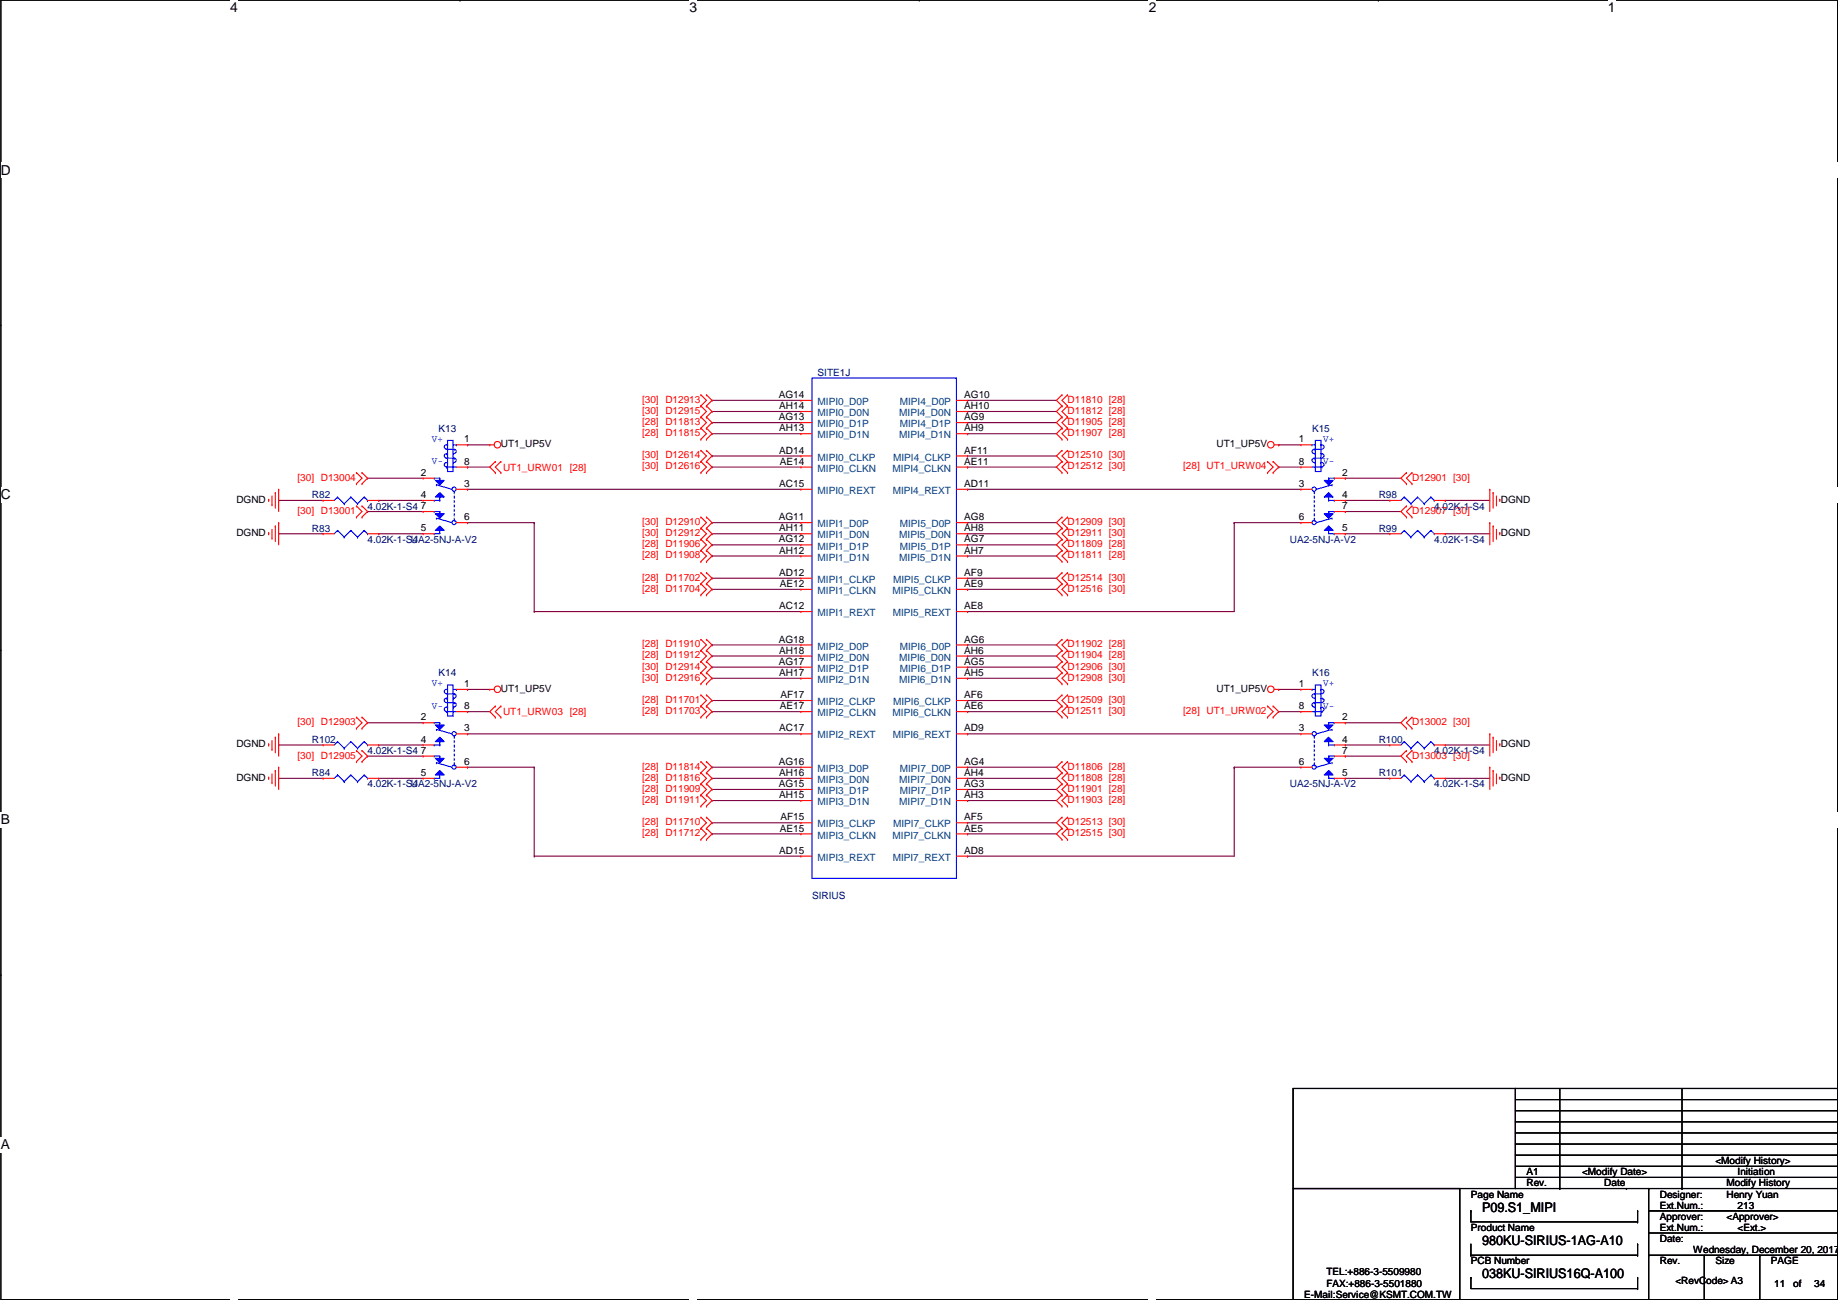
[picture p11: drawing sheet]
<svg xmlns="http://www.w3.org/2000/svg" width="420mm" height="297mm" viewBox="0 0 420 297" stroke-linecap="round" stroke-linejoin="round" font-family="sans-serif">
<path d="M.2 0h419.9v297h-419.9z" fill="none" stroke="#000" stroke-width=".25"/>
<g fill="#fff">
<path d="M52.7 0h1.7v3.5h-1.7z"/>
<path d="M52.7 297l1.7 .1z"/>
</g>
<path d="M105.1 0h.1M105.1 297h.1" fill="none" stroke="#000" stroke-width=".25"/>
<g fill="#fff">
<path d="M157.6 0h1.7v3.5h-1.7z"/>
<path d="M157.6 297l1.7 .1z"/>
</g>
<path d="M210.1 0h.1M210.1 297h.1" fill="none" stroke="#000" stroke-width=".25"/>
<g fill="#fff">
<path d="M262.6 0h1.7v3.5h-1.7z"/>
<path d="M262.6 297l1.7 .1z"/>
</g>
<path d="M315.1 0h.1M315.1 297h.1" fill="none" stroke="#000" stroke-width=".25"/>
<g fill="#fff">
<path d="M367.5 0h1.8v3.5h-1.8z"/>
<path d="M367.5 297l1.8 .1z"/>
<path d="M.2 37.1h2.2v3.5h-2.2z"/>
<path d="M420.1 37.1h.1v3.5h-.1z"/>
<path d="M.2 111.3h2.2v3.5h-2.2z"/>
<path d="M420.1 111.3h.1v3.5h-.1z"/>
</g>
<path d="M.2 74.3h.1M420.1 74.3h.1" fill="none" stroke="#000" stroke-width=".25"/>
<g fill="#fff">
<path d="M.2 185.6h2.1v3.5h-2.1z"/>
<path d="M420.1 185.6h.1v3.5h-.1z"/>
</g>
<path d="M.2 148.5h.1M420.1 148.5h.1" fill="none" stroke="#000" stroke-width=".25"/>
<g fill="#fff">
<path d="M.2 259.8h2.1v3.5h-2.1z"/>
<path d="M420.1 259.8h.1v3.5h-.1z"/>
</g>
<g fill="none" stroke="#000" stroke-width=".25">
<path d="M.2 222.7h.1M420.1 222.7h.1M295.6 248.7h50.8v22.9h-50.8zM346.4 248.7h73.7M346.4 258.9h73.7M346.4 256.3h73.7M346.4 253.8h73.7M346.4 251.2h73.7M356.6 248.7v22.9M384.5 248.7v22.9M420.1 248.7h.1M420.1 258.9h.1"/>
<path d="M420.1 256.3h.1M420.1 253.8h.1M420.1 251.2h.1M420.1 248.7v22.9M295.6 271.6h38.1v25.4h-38.1zM336.2 276.6h.1M336.2 276.6v2.6h38.1M346.4 269h73.7M346.4 266.5h73.7M346.4 263.9h73.7M346.4 261.4h73.7M346.4 271.6h30.5"/>
<path d="M356.6 271.6h.1M371.8 271.6h.1M374.3 279.2h.1M374.3 276.6h.1M374.3 276.6v2.6M376.9 276.6h43.2v5.1h-43.2zM376.9 271.6h43.2v5h-43.2zM376.9 271.6h.1M384.5 271.6h.1M420.1 269h.1M420.1 271.6h.1M420.1 266.5h.1"/>
<path d="M420.1 263.9h.1M420.1 261.4h.1M328.6 297h48.3M336.2 291.9h.1M336.2 286.8h.1M336.2 291.9v2.5h38.1M336.2 284.3v2.5M336.2 286.8h38.1M371.8 297h.1M374.3 294.4h.1M374.3 291.9h.1M374.3 286.8h.1"/>
<path d="M374.3 284.3h.1M374.3 284.3v2.5M374.3 291.9v2.5M376.9 286.8h43.2v10.2h-43.2zM376.9 297h.1M376.9 286.8h.1M376.9 281.7v5.1M389.6 297h.1M389.6 286.8v10.2M402.3 286.8h.1M402.3 286.8v10.2M420.1 286.8h.1"/>
<path d="M420.1 281.7v5.1"/>
</g>
<g fill="none" stroke="#800040" stroke-width=".25">
<path d="M162.8 91.5h.1M162.8 94h.1M162.8 96.6h.1M162.8 99.1h.1M162.8 91.5h20.3M162.8 94h20.3M162.8 96.6h20.3M162.8 99.1h20.3M221.2 91.5h.1M221.2 94h.1M221.2 96.6h.1M221.2 99.1h.1"/>
<path d="M221.2 91.5h20.3M221.2 94h20.3M221.2 96.6h20.3M221.2 99.1h20.3M63.7 114.3h.1M63.7 114.3h10.2M84 109.3h.1M84 116.9h.1M84 109.3h12.7M84 116.9h12.7M86.6 114.3h.1M86.6 114.3h10.1"/>
<path d="M106.9 111.8h.1M106.9 106.7h.1M106.9 101.6h.1M106.9 119.4h.1M106.9 106.7h5.1M106.9 111.8h76.2M106.9 119.4h15.2M106.9 101.6h5.1M122.1 119.4h.1M122.1 119.4v20.3M162.8 104.2h.1M162.8 106.7h.1"/>
<path d="M162.8 119.4h.1M162.8 104.2h20.3M162.8 106.7h20.3M162.8 119.4h20.3M221.2 104.2h.1M221.2 106.7h.1M221.2 111.8h.1M221.2 119.4h.1M221.2 104.2h20.3M221.2 106.7h20.3M221.2 111.8h76.2M221.2 119.4h20.3"/>
<path d="M282.1 119.4h.1M282.1 119.4h15.3M282.1 119.4v20.3h-60.9M292.3 101.6h.1M292.3 106.7h.1M292.3 106.7h5.1M292.3 101.6h5.1M307.5 109.3h.1M307.5 116.9h.1M307.5 114.3h.1M307.5 109.3h12.7M307.5 116.9h12.7"/>
<path d="M307.5 114.3h10.2M330.4 114.3h.1M330.4 114.3h10.2M63.7 122h.1M63.7 122h10.2M86.6 122h.1M86.6 122h10.1M122.1 139.7h.1M122.1 139.7h61M162.8 127h.1M162.8 132.1h.1M162.8 134.7h.1"/>
<path d="M162.8 122h.1M162.8 124.5h.1M162.8 127h20.3M162.8 132.1h20.3M162.8 134.7h20.3M162.8 122h20.3M162.8 124.5h20.3M221.2 127h.1M221.2 132.1h.1M221.2 134.7h.1M221.2 139.7h.1M221.2 122h.1"/>
<path d="M221.2 124.5h.1M221.2 127h20.3M221.2 132.1h20.3M221.2 134.7h20.3M221.2 122h20.3M221.2 124.5h20.3M307.5 122h.1M307.5 122h10.2M330.4 122h.1M330.4 122h10.2M106.9 157.5h.1M106.9 157.5h5.1"/>
<path d="M162.8 147.4h.1M162.8 149.9h.1M162.8 152.4h.1M162.8 155h.1M162.8 147.4h20.3M162.8 149.9h20.3M162.8 152.4h20.3M162.8 155h20.3M221.2 147.4h.1M221.2 149.9h.1M221.2 152.4h.1M221.2 155h.1"/>
<path d="M221.2 147.4h20.3M221.2 149.9h20.3M221.2 152.4h20.3M221.2 155h20.3M292.3 157.5h.1M292.3 157.5h5.1M63.7 170.2h.1M63.7 177.8h.1M63.7 177.8h10.2M63.7 170.2h10.2M84 165.1h.1M84 172.8h.1"/>
<path d="M84 165.1h12.7M84 172.8h12.7M86.6 170.2h.1M86.6 177.8h.1M86.6 177.8h10.1M86.6 170.2h10.1M106.9 167.7h.1M106.9 162.6h.1M106.9 175.3h.1M106.9 162.6h5.1M106.9 167.7h76.2M106.9 175.3h15.2"/>
<path d="M122.1 175.3h.1M122.1 175.3v20.3M162.8 160.1h.1M162.8 162.6h.1M162.8 175.3h.1M162.8 177.8h.1M162.8 160.1h20.3M162.8 162.6h20.3M162.8 175.3h20.3M162.8 177.8h20.3M221.2 160.1h.1M221.2 162.6h.1"/>
<path d="M221.2 167.7h.1M221.2 175.3h.1M221.2 177.8h.1M221.2 160.1h20.3M221.2 162.6h20.3M221.2 167.7h76.2M221.2 175.3h20.3M221.2 177.8h20.3M282.1 175.3h.1M282.1 175.3h15.3M282.1 175.3v20.3h-60.9M292.3 162.6h.1"/>
<path d="M292.3 162.6h5.1M307.5 165.1h.1M307.5 172.8h.1M307.5 170.2h.1M307.5 177.8h.1M307.5 177.8h10.2M307.5 165.1h12.7M307.5 172.8h12.7M307.5 170.2h10.2M330.4 170.2h.1M330.4 177.8h.1M330.4 177.8h10.2"/>
<path d="M330.4 170.2h10.2M122.1 195.6h.1M122.1 195.6h61M162.8 182.9h.1M162.8 180.4h.1M162.8 188h.1M162.8 190.5h.1M162.8 182.9h20.3M162.8 180.4h20.3M162.8 188h20.3M162.8 190.5h20.3M221.2 182.9h.1"/>
<path d="M221.2 180.4h.1M221.2 188h.1M221.2 190.5h.1M221.2 195.6h.1M221.2 182.9h20.3M221.2 180.4h20.3M221.2 188h20.3M221.2 190.5h20.3"/>
</g>
<g fill="none" stroke="#f00" stroke-width=".25">
<path d="M160.2 92.8h.1M160.2 90.2h.1M160.2 97.8h.1M160.2 95.3h.1M160.2 90.2l1.3 1.3-1.3 1.3M160.2 95.3l1.3 1.3-1.3 1.2M160.2 92.8l1.3 1.2-1.3 1.3M160.2 97.8l1.3 1.3-1.3 1.3M161.5 90.2h.1M161.5 92.8h.1M161.5 95.3h.1M161.5 97.8h.1"/>
<path d="M161.5 90.2l1.3 1.3-1.3 1.3M161.5 95.3l1.3 1.3-1.3 1.2M161.5 92.8l1.3 1.2-1.3 1.3M161.5 97.8l1.3 1.3-1.3 1.3M242.8 90.2h.1M242.8 92.8h.1M242.8 95.3h.1M242.8 97.8h.1M242.8 95.3l-1.3 1.3 1.3 1.2M242.8 90.2l-1.3 1.3 1.3 1.3M242.8 92.8l-1.3 1.2 1.3 1.3M242.8 97.8l-1.3 1.3 1.3 1.3"/>
<path d="M244 92.8h.1M244 90.2h.1M244 97.8h.1M244 95.3h.1M244 97.8l-1.2 1.3 1.2 1.3M244 90.2l-1.2 1.3 1.2 1.3M244 95.3l-1.2 1.3 1.2 1.2M244 92.8l-1.2 1.2 1.2 1.3M61.4 114.1h.1M61.4 114.1v.5M62.2 115.4h.1M62.2 113.3v2.1"/>
<path d="M62.9 112.6h.1M62.9 112.6v3.5M63.7 111.8h.1M63.7 119.4h.1M63.7 111.8v5.1M63.7 119.4v5.1M81.5 110.5h.1M81.5 108h.1M81.5 118.2h.1M81.5 115.6h.1M81.5 108l1.3 1.3-1.3 1.2M81.5 115.6l1.3 1.3-1.3 1.3"/>
<path d="M82.8 108h.1M82.8 110.5h.1M82.8 115.6h.1M82.8 118.2h.1M82.8 108l1.2 1.3-1.2 1.2M82.8 115.6l1.2 1.3-1.2 1.3M112 101.6h.1M112 101.6h1M113.2 105.5h.1M113.2 108h.1M113.2 105.5l-1.2 1.2 1.2 1.3M114.5 108h.1"/>
<path d="M114.5 105.5h.1M114.5 105.5l-1.3 1.2 1.3 1.3M160.2 105.5h.1M160.2 102.9h.1M160.2 118.2h.1M160.2 100.4h.1M160.2 108h.1M160.2 102.9l1.3 1.3-1.3 1.3M160.2 118.2l1.3 1.2-1.3 1.3M160.2 105.5l1.3 1.2-1.3 1.3M161.5 102.9h.1M161.5 105.5h.1"/>
<path d="M161.5 118.2h.1M161.5 100.4h.1M161.5 108h.1M161.5 102.9l1.3 1.3-1.3 1.3M161.5 118.2l1.3 1.2-1.3 1.3M161.5 105.5l1.3 1.2-1.3 1.3M242.8 102.9h.1M242.8 105.5h.1M242.8 118.2h.1M242.8 100.4h.1M242.8 108h.1M242.8 102.9l-1.3 1.3 1.3 1.3"/>
<path d="M242.8 118.2l-1.3 1.2 1.3 1.3M242.8 105.5l-1.3 1.2 1.3 1.3M244 105.5h.1M244 102.9h.1M244 118.2h.1M244 100.4h.1M244 108h.1M244 102.9l-1.2 1.3 1.2 1.3M244 118.2l-1.2 1.2 1.2 1.3M244 105.5l-1.2 1.2 1.2 1.3M289.8 108h.1M289.8 105.5h.1"/>
<path d="M289.8 105.5l1.2 1.2-1.2 1.3M291 105.5h.1M291 108h.1M291 105.5l1.3 1.2-1.3 1.3M291.3 101.6h1M292.3 101.6h.1M321.5 115.6h.1M321.5 118.2h.1M321.5 108h.1M321.5 110.5h.1M321.5 115.6l-1.3 1.3 1.3 1.3M321.5 108l-1.3 1.3 1.3 1.2"/>
<path d="M322.8 118.2h.1M322.8 115.6h.1M322.8 110.5h.1M322.8 108h.1M322.8 108l-1.3 1.3 1.3 1.2M322.8 115.6l-1.3 1.3 1.3 1.3M340.6 111.8h.1M340.6 119.4h.1M340.6 111.8v5.1M340.6 119.4v5.1M341.3 112.6h.1M341.3 112.6v3.5"/>
<path d="M342.1 115.4h.1M342.1 113.3v2.1M342.8 114.1h.1M342.8 114.1v.5M61.4 121.7h.1M61.4 121.7v.5M62.2 123h.1M62.2 120.9v2.1M62.9 120.2h.1M62.9 120.2v3.5M160.2 120.7h.1M160.2 125.8h.1"/>
<path d="M160.2 123.2h.1M160.2 133.4h.1M160.2 130.9h.1M160.2 128.3h.1M160.2 135.9h.1M160.2 123.2l1.3 1.3-1.3 1.3M160.2 130.9l1.3 1.2-1.3 1.3M160.2 120.7l1.3 1.3-1.3 1.2M160.2 125.8l1.3 1.2-1.3 1.3M160.2 133.4l1.3 1.3-1.3 1.2M161.5 120.7h.1M161.5 123.2h.1"/>
<path d="M161.5 125.8h.1M161.5 130.9h.1M161.5 133.4h.1M161.5 128.3h.1M161.5 135.9h.1M161.5 123.2l1.3 1.3-1.3 1.3M161.5 130.9l1.3 1.2-1.3 1.3M161.5 120.7l1.3 1.3-1.3 1.2M161.5 125.8l1.3 1.2-1.3 1.3M161.5 133.4l1.3 1.3-1.3 1.2M242.8 120.7h.1M242.8 123.2h.1"/>
<path d="M242.8 125.8h.1M242.8 130.9h.1M242.8 133.4h.1M242.8 128.3h.1M242.8 135.9h.1M242.8 123.2l-1.3 1.3 1.3 1.3M242.8 130.9l-1.3 1.2 1.3 1.3M242.8 120.7l-1.3 1.3 1.3 1.2M242.8 125.8l-1.3 1.2 1.3 1.3M242.8 133.4l-1.3 1.3 1.3 1.2M244 120.7h.1M244 125.8h.1"/>
<path d="M244 123.2h.1M244 133.4h.1M244 130.9h.1M244 128.3h.1M244 135.9h.1M244 123.2l-1.2 1.3 1.2 1.3M244 130.9l-1.2 1.2 1.2 1.3M244 120.7l-1.2 1.3 1.2 1.2M244 125.8l-1.2 1.2 1.2 1.3M244 133.4l-1.2 1.3 1.2 1.2M341.3 120.2h.1M341.3 120.2v3.5"/>
<path d="M342.1 123h.1M342.1 120.9v2.1M342.8 121.7h.1M342.8 121.7v.5M112 157.5h.1M112 157.5h1M160.2 148.6h.1M160.2 146.1h.1M160.2 153.7h.1M160.2 151.2h.1M160.2 158.8h.1M160.2 156.3h.1"/>
<path d="M160.2 146.1l1.3 1.3-1.3 1.2M160.2 151.2l1.3 1.2-1.3 1.3M160.2 158.8l1.3 1.3-1.3 1.2M160.2 148.6l1.3 1.3-1.3 1.3M160.2 153.7l1.3 1.3-1.3 1.3M161.5 146.1h.1M161.5 148.6h.1M161.5 151.2h.1M161.5 153.7h.1M161.5 158.8h.1M161.5 156.3h.1M161.5 146.1l1.3 1.3-1.3 1.2"/>
<path d="M161.5 151.2l1.3 1.2-1.3 1.3M161.5 158.8l1.3 1.3-1.3 1.2M161.5 148.6l1.3 1.3-1.3 1.3M161.5 153.7l1.3 1.3-1.3 1.3M242.8 146.1h.1M242.8 148.6h.1M242.8 151.2h.1M242.8 153.7h.1M242.8 158.8h.1M242.8 156.3h.1M242.8 146.1l-1.3 1.3 1.3 1.2M242.8 151.2l-1.3 1.2 1.3 1.3"/>
<path d="M242.8 158.8l-1.3 1.3 1.3 1.2M242.8 148.6l-1.3 1.3 1.3 1.3M242.8 153.7l-1.3 1.3 1.3 1.3M244 148.6h.1M244 146.1h.1M244 153.7h.1M244 151.2h.1M244 158.8h.1M244 156.3h.1M244 146.1l-1.2 1.3 1.2 1.2M244 151.2l-1.2 1.2 1.2 1.3M244 158.8l-1.2 1.3 1.2 1.2"/>
<path d="M244 148.6l-1.2 1.3 1.2 1.3M244 153.7l-1.2 1.3 1.2 1.3M291.3 157.5h1M292.3 157.5h.1M61.4 170h.1M61.4 177.6h.1M61.4 170v.5M61.4 177.6v.5M62.2 171.2h.1M62.2 178.9h.1M62.2 169.2v2M62.2 176.8v2.1"/>
<path d="M62.9 168.4h.1M62.9 176.1h.1M62.9 168.4v3.6M62.9 176.1v3.5M63.7 167.7h.1M63.7 175.3h.1M63.7 167.7v5.1M63.7 175.3v5.1M81.5 166.4h.1M81.5 163.9h.1M81.5 174h.1M81.5 171.5h.1"/>
<path d="M81.5 163.9l1.3 1.2-1.3 1.3M81.5 171.5l1.3 1.3-1.3 1.2M82.8 163.9h.1M82.8 166.4h.1M82.8 171.5h.1M82.8 174h.1M82.8 171.5l1.2 1.3-1.2 1.2M82.8 163.9l1.2 1.2-1.2 1.3M113.2 161.3h.1M113.2 163.9h.1M113.2 161.3l-1.2 1.3 1.2 1.3M114.5 163.9h.1"/>
<path d="M114.5 161.3h.1M114.5 161.3l-1.3 1.3 1.3 1.3M160.2 161.3h.1M160.2 176.6h.1M160.2 174h.1M160.2 179.1h.1M160.2 163.9h.1M160.2 174l1.3 1.3-1.3 1.3M160.2 179.1l1.3 1.3-1.3 1.3M160.2 176.6l1.3 1.2-1.3 1.3M160.2 161.3l1.3 1.3-1.3 1.3M161.5 161.3h.1"/>
<path d="M161.5 174h.1M161.5 176.6h.1M161.5 179.1h.1M161.5 163.9h.1M161.5 174l1.3 1.3-1.3 1.3M161.5 179.1l1.3 1.3-1.3 1.3M161.5 161.3l1.3 1.3-1.3 1.3M161.5 176.6l1.3 1.2-1.3 1.3M242.8 161.3h.1M242.8 174h.1M242.8 176.6h.1M242.8 179.1h.1"/>
<path d="M242.8 163.9h.1M242.8 174l-1.3 1.3 1.3 1.3M242.8 179.1l-1.3 1.3 1.3 1.3M242.8 161.3l-1.3 1.3 1.3 1.3M242.8 176.6l-1.3 1.2 1.3 1.3M244 161.3h.1M244 176.6h.1M244 174h.1M244 179.1h.1M244 163.9h.1M244 174l-1.2 1.3 1.2 1.3M244 179.1l-1.2 1.3 1.2 1.3"/>
<path d="M244 161.3l-1.2 1.3 1.2 1.3M244 176.6l-1.2 1.2 1.2 1.3M289.8 163.9h.1M289.8 161.3h.1M289.8 161.3l1.2 1.3-1.2 1.3M291 161.3h.1M291 163.9h.1M291 161.3l1.3 1.3-1.3 1.3M321.5 163.9h.1M321.5 166.4h.1M321.5 171.5h.1M321.5 174h.1"/>
<path d="M321.5 163.9l-1.3 1.2 1.3 1.3M321.5 171.5l-1.3 1.3 1.3 1.2M322.8 166.4h.1M322.8 163.9h.1M322.8 174h.1M322.8 171.5h.1M322.8 163.9l-1.3 1.2 1.3 1.3M322.8 171.5l-1.3 1.3 1.3 1.2M340.6 167.7h.1M340.6 175.3h.1M340.6 167.7v5.1M340.6 175.3v5.1"/>
<path d="M341.3 168.4h.1M341.3 176.1h.1M341.3 168.4v3.6M341.3 176.1v3.5M342.1 171.2h.1M342.1 178.9h.1M342.1 169.2v2M342.1 176.8v2.1M342.8 170h.1M342.8 177.6h.1M342.8 170v.5M342.8 177.6v.5"/>
<path d="M160.2 181.7h.1M160.2 189.3h.1M160.2 186.7h.1M160.2 184.2h.1M160.2 191.8h.1M160.2 186.7l1.3 1.3-1.3 1.3M160.2 181.7l1.3 1.2-1.3 1.3M160.2 189.3l1.3 1.2-1.3 1.3M161.5 181.7h.1M161.5 186.7h.1M161.5 189.3h.1M161.5 184.2h.1"/>
<path d="M161.5 191.8h.1M161.5 186.7l1.3 1.3-1.3 1.3M161.5 181.7l1.3 1.2-1.3 1.3M161.5 189.3l1.3 1.2-1.3 1.3M242.8 181.7h.1M242.8 186.7h.1M242.8 189.3h.1M242.8 184.2h.1M242.8 191.8h.1M242.8 186.7l-1.3 1.3 1.3 1.3M242.8 181.7l-1.3 1.2 1.3 1.3M242.8 189.3l-1.3 1.2 1.3 1.3"/>
<path d="M244 181.7h.1M244 189.3h.1M244 186.7h.1M244 184.2h.1M244 191.8h.1M244 186.7l-1.2 1.3 1.2 1.3M244 181.7l-1.2 1.2 1.2 1.3M244 189.3l-1.2 1.2 1.2 1.3"/>
<circle cx="113.7" cy="101.6" r=".75"/>
<circle cx="290.5" cy="101.6" r=".75"/>
<circle cx="113.7" cy="157.5" r=".75"/>
<circle cx="290.5" cy="157.5" r=".75"/>
</g>
<g fill="none" stroke="#00f" stroke-width=".25">
<path d="M299.9 101.6h.1M299.9 101.6h.8M299.9 106.7h2.3M300.4 102.7h.1M300.4 104.7h.1M300.4 104.7a.49 .49 0 0 0-.5 .5 .49 .49 0 0 0 .5 .5M300.4 102.7a.49 .49 0 0 0-.5 .4 .49 .49 0 0 0 .5 .5M300.4 105.7h.3M300.4 102.7h1.8M300.4 103.7h.3M300.4 104.7h1.8M300.7 100.6h1.3v7.1h-1.3z"/>
<path d="M300.7 105.7h.1M300.7 103.7h.1M300.7 106.7h.1M302 105.7h.1M302 105.7a.51 .51 0 0 1 .7 .4 .51 .51 0 0 1-.5 .6M302 101.6h.1M302 101.6a.51 .51 0 0 1 .7 .4 .51 .51 0 0 1-.5 .6M302 103.7h.2M302.2 103.7h.1M302.2 106.7h.1M302.2 103.7a.49 .49 0 0 1 .5 .5 .49 .49 0 0 1-.5 .4M303.7 109.3h1.3"/>
<path d="M303.7 114.3h1.3M305 109.3h.1M305 114.3h.1"/>
</g>
<path d="M302.7 109.8h2l-1 1z" fill="#00f"/>
<g fill="none" stroke="#00f" stroke-width=".25">
<path d="M302.7 109.8h2l-1 1zM303.7 109.3h.1M303.7 114.3h.1M303.7 109.3v1.5M303.7 113.6v.7M304.5 110.8h.1M304.5 110.8l-3.6 1"/>
<circle cx="300.4" cy="111.8" r=".49"/>
</g>
<path d="M303.7 112.6l1 1h-2z" fill="#00f"/>
<g fill="none" stroke="#00f" stroke-width=".25">
<path d="M303.7 112.6l1 1h-2zM304.5 118.4h.1M304.5 118.4l-3.6 1"/>
<circle cx="300.4" cy="119.4" r=".49"/>
</g>
<path d="M302.7 117.4h2l-1 1z" fill="#00f"/>
<path d="M302.7 117.4h2l-1 1z" fill="none" stroke="#00f" stroke-width=".25"/>
<path d="M303.7 120.2l1 1h-2z" fill="#00f"/>
<g fill="none" stroke="#00f" stroke-width=".25">
<path d="M99.3 109.3h.1M99.3 114.3h.1M99.3 109.3h1.2M99.3 114.3h1.2M102.1 103.7h.1M102.1 106.7h.1M102.1 103.7a.49 .49 0 0 0-.6 .4 .49 .49 0 0 0 .5 .5M102.1 102.7h1.7M102.1 103.7h.2M102.1 104.7h1.7M102.1 106.7h2.2M102.3 100.6h1.3v7.1h-1.3z"/>
<path d="M102.3 105.7h.1M102.3 105.7a.51 .51 0 0 0-.7 .3 .51 .51 0 0 0 .4 .7M102.3 101.6h.1M102.3 101.6a.51 .51 0 0 0-.7 .4 .51 .51 0 0 0 .4 .6M103.6 105.7h.1M103.6 103.7h.1M103.6 106.7h.1M103.6 105.7h.2M103.6 103.7h.2M103.6 101.6h.7M103.8 102.7h.1M103.8 104.7h.1"/>
<path d="M103.8 104.7a.49 .49 0 0 1 .5 .5 .49 .49 0 0 1-.5 .5M103.8 102.7a.49 .49 0 0 1 .5 .5 .49 .49 0 0 1-.5 .4M104.3 101.6h.1M303.7 116.9h.1M303.7 116.9v1.5M303.7 116.9h1.3M305 116.9h.1M303.7 120.2l1 1h-2zM303.7 120.4h.1M303.7 120.4v1.6h1.3M305 122h.1M321 121.2h.1"/>
<path d="M321 121.2l-.8 .8M321 121.2l1.5 1.5M322.5 122.7h.1M324.1 121.2h.1M324.1 121.2l-1.6 1.5M324.1 121.2l1.5 1.5M325.6 122.7h.1M327.1 121.2h.1M327.1 121.2l-1.5 1.5M327.1 121.2l.8 .8M327.9 122h.1"/>
</g>
<path d="M300.4 112.3v6.6M300.4 118.9h.1" fill="none" stroke="#00f" stroke-width=".25" stroke-dasharray=".5 .5"/>
<g fill="none" stroke="#f00" stroke-width=".25">
<path d="M297.4 101.6h.1M297.4 106.7h.1M297.4 119.4h.1M297.4 111.8h.1M297.4 101.6h2.5M297.4 106.7h2.5M297.4 119.4h2.5M297.4 111.8h2.5M305 116.9h2.5M305 109.3h2.5M305 114.3h2.5M307.5 116.9h.1"/>
<path d="M307.5 109.3h.1M307.5 114.3h.1M305 122h2.5M307.5 122h.1M317.7 122h.1M317.7 122h2.5M327.9 122h2.5M330.4 122h.1"/>
</g>
<path d="M99.5 109.8h2l-1 1z" fill="#00f"/>
<g fill="none" stroke="#00f" stroke-width=".25">
<path d="M99.5 109.8h2l-1 1zM99.8 110.8h.1M99.8 110.8l3.5 1M100.5 109.3h.1M100.5 114.3h.1M100.5 109.3v1.5M100.5 113.6v.7"/>
<circle cx="103.8" cy="111.8" r=".49"/>
</g>
<path d="M100.5 112.6l1 1h-2z" fill="#00f"/>
<g fill="none" stroke="#00f" stroke-width=".25">
<path d="M99.8 118.4h.1M99.8 118.4l3.5 1M100.5 112.6l1 1h-2z"/>
<circle cx="103.8" cy="119.4" r=".49"/>
</g>
<path d="M99.5 117.4h2l-1 1z" fill="#00f"/>
<path d="M99.5 117.4h2l-1 1z" fill="none" stroke="#00f" stroke-width=".25"/>
<path d="M100.5 120.2l1 1h-2z" fill="#00f"/>
<g fill="none" stroke="#00f" stroke-width=".25">
<path d="M99.3 116.9h.1M99.3 116.9h1.2M100.5 116.9h.1M100.5 116.9v1.5M99.3 122h.1M100.5 120.2l1 1h-2zM100.5 120.4h.1M100.5 120.4v1.6h-1.2M299.9 157.5h.1M299.9 157.5h.8M300.4 158.5h.1M300.4 158.5a.49 .49 0 0 0-.5 .5 .49 .49 0 0 0 .5 .5"/>
<path d="M300.4 158.5h1.8M300.4 159.6h.3M300.7 156.5h1.3v7.1h-1.3zM300.7 159.6h.1M302 157.5h.1M302 157.5a.51 .51 0 0 1 .7 .4 .51 .51 0 0 1-.5 .6M302 159.6h.2M302.2 159.6h.1M302.2 159.6a.49 .49 0 0 1 .5 .5 .49 .49 0 0 1-.5 .4M77.2 177.1h.1M77.2 177.1l-.8 .7M77.2 177.1l1.5 1.5"/>
<path d="M78.7 178.6h.1M80.2 177.1h.1M80.2 177.1l-1.5 1.5M80.2 177.1l1.5 1.5M81.7 178.6h.1M83.3 177.1h.1M83.3 177.1l-1.6 1.5M83.3 177.1l.7 .7M84 177.8h.1M299.9 162.6h2.3M300.4 160.6h.1M300.4 160.6a.49 .49 0 0 0-.5 .4 .49 .49 0 0 0 .5 .5"/>
<path d="M300.4 161.6h.3M300.4 160.6h1.8M300.7 161.6h.1M300.7 162.6h.1M302 161.6h.1M302 161.6a.51 .51 0 0 1 .7 .3 .51 .51 0 0 1-.5 .7M302.2 162.6h.1M303.7 165.1h1.3M303.7 170.2h1.3M305 165.1h.1M305 170.2h.1M321 169.5h.1"/>
<path d="M321 177.1h.1M321 169.5l-.8 .7M321 169.5l1.5 1.5M321 177.1l-.8 .7M321 177.1l1.5 1.5M322.5 171h.1M322.5 178.6h.1M324.1 169.5h.1M324.1 177.1h.1M324.1 169.5l-1.6 1.5M324.1 169.5l1.5 1.5M324.1 177.1l-1.6 1.5"/>
<path d="M324.1 177.1l1.5 1.5M325.6 171h.1M325.6 178.6h.1M327.1 169.5h.1M327.1 177.1h.1M327.1 169.5l-1.5 1.5M327.1 169.5l.8 .7M327.1 177.1l-1.5 1.5M327.1 177.1l.8 .7M327.9 170.2h.1M327.9 177.8h.1"/>
</g>
<path d="M103.8 112.3v6.6M103.8 118.9h.1" fill="none" stroke="#00f" stroke-width=".25" stroke-dasharray=".5 .5"/>
<g fill="none" stroke="#f00" stroke-width=".25">
<path d="M96.7 116.9h.1M96.7 109.3h.1M96.7 114.3h.1M96.7 116.9h2.6M96.7 109.3h2.6M96.7 114.3h2.6M104.3 101.6h2.6M104.3 106.7h2.6M104.3 119.4h2.6M104.3 111.8h2.6M106.9 101.6h.1M106.9 106.7h.1"/>
<path d="M106.9 119.4h.1M106.9 111.8h.1M96.7 122h.1M96.7 122h2.6M73.9 177.8h.1M73.9 177.8h2.5M84 177.8h2.6M86.6 177.8h.1M317.7 170.2h.1M317.7 177.8h.1M317.7 170.2h2.5M317.7 177.8h2.5"/>
<path d="M327.9 170.2h2.5M327.9 177.8h2.5M330.4 170.2h.1M330.4 177.8h.1"/>
</g>
<path d="M302.7 165.7h2l-1 1z" fill="#00f"/>
<g fill="none" stroke="#00f" stroke-width=".25">
<path d="M302.7 165.7h2l-1 1zM303.7 165.1h.1M303.7 170.2h.1M303.7 165.1v1.6M303.7 169.5v.7M304.5 166.7h.1M304.5 166.7l-3.6 1"/>
<circle cx="300.4" cy="167.7" r=".49"/>
</g>
<path d="M303.7 168.4l1 1.1h-2z" fill="#00f"/>
<g fill="none" stroke="#00f" stroke-width=".25">
<path d="M303.7 168.4l1 1.1h-2zM304.5 174.3h.1M304.5 174.3l-3.6 1"/>
<circle cx="300.4" cy="175.3" r=".49"/>
</g>
<path d="M302.7 173.3h2l-1 1z" fill="#00f"/>
<path d="M302.7 173.3h2l-1 1z" fill="none" stroke="#00f" stroke-width=".25"/>
<path d="M303.7 176.1l1 1h-2z" fill="#00f"/>
<g fill="none" stroke="#00f" stroke-width=".25">
<path d="M102.1 159.6h.1M102.1 159.6a.49 .49 0 0 0-.6 .4 .49 .49 0 0 0 .5 .5M102.1 158.5h1.7M102.1 159.6h.2M102.3 156.5h1.3v7.1h-1.3zM102.3 157.5h.1M102.3 157.5a.51 .51 0 0 0-.7 .3 .51 .51 0 0 0 .4 .7M103.6 159.6h.1M103.6 159.6h.2M103.6 157.5h.7M103.8 158.5h.1M103.8 158.5a.49 .49 0 0 1 .5 .5 .49 .49 0 0 1-.5 .5"/>
<path d="M104.3 157.5h.1M77.2 169.5h.1M77.2 169.5l-.8 .7M77.2 169.5l1.5 1.5M78.7 171h.1M80.2 169.5h.1M80.2 169.5l-1.5 1.5M80.2 169.5l1.5 1.5M81.7 171h.1M83.3 169.5h.1M83.3 169.5l-1.6 1.5M83.3 169.5l.7 .7"/>
<path d="M84 170.2h.1M99.3 165.1h.1M99.3 170.2h.1M99.3 165.1h1.2M99.3 170.2h1.2M102.1 162.6h.1M102.1 160.6h1.7M102.1 162.6h2.2M102.3 161.6h.1M102.3 161.6a.51 .51 0 0 0-.7 .3 .51 .51 0 0 0 .4 .7M103.6 161.6h.1M103.6 162.6h.1"/>
<path d="M103.6 161.6h.2M103.8 160.6h.1M103.8 160.6a.49 .49 0 0 1 .5 .5 .49 .49 0 0 1-.5 .4M303.7 176.1l1 1h-2zM303.7 172.8h.1M303.7 176.3h.1M303.7 172.8v1.5M303.7 176.3v1.5h1.3M303.7 172.8h1.3M305 172.8h.1M305 177.8h.1"/>
</g>
<path d="M300.4 168.2v6.6M300.4 174.8h.1" fill="none" stroke="#00f" stroke-width=".25" stroke-dasharray=".5 .5"/>
<g fill="none" stroke="#f00" stroke-width=".25">
<path d="M297.4 157.5h.1M297.4 157.5h2.5M73.9 170.2h.1M73.9 170.2h2.5M84 170.2h2.6M86.6 170.2h.1M297.4 162.6h.1M297.4 175.3h.1M297.4 167.7h.1M297.4 162.6h2.5M297.4 175.3h2.5M297.4 167.7h2.5"/>
<path d="M305 172.8h2.5M305 165.1h2.5M305 170.2h2.5M305 177.8h2.5M307.5 172.8h.1M307.5 165.1h.1M307.5 170.2h.1M307.5 177.8h.1"/>
</g>
<path d="M99.5 165.7h2l-1 1z" fill="#00f"/>
<g fill="none" stroke="#00f" stroke-width=".25">
<path d="M99.5 165.7h2l-1 1zM99.8 166.7h.1M99.8 166.7l3.5 1M100.5 165.1h.1M100.5 170.2h.1M100.5 165.1v1.6M100.5 169.5v.7"/>
<circle cx="103.8" cy="167.7" r=".49"/>
</g>
<path d="M99.5 169.5l1-1.1 1 1.1z" fill="#00f"/>
<g fill="none" stroke="#00f" stroke-width=".25">
<path d="M99.5 169.5l1-1.1 1 1.1zM99.8 174.3h.1M99.8 174.3l3.5 1"/>
<circle cx="103.8" cy="175.3" r=".49"/>
</g>
<path d="M99.5 173.3h2l-1 1z" fill="#00f"/>
<path d="M99.5 173.3h2l-1 1z" fill="none" stroke="#00f" stroke-width=".25"/>
<path d="M99.5 177.1l1-1 1 1z" fill="#00f"/>
<g fill="none" stroke="#00f" stroke-width=".25">
<path d="M185.6 86.4h33v114.3h-33zM77.2 113.6h.1M77.2 113.6l-.8 .7M77.2 113.6l1.5 1.5M78.7 115.1h.1M80.2 113.6h.1M80.2 113.6l-1.5 1.5M80.2 113.6l1.5 1.5M81.7 115.1h.1M83.3 113.6h.1M83.3 113.6l-1.6 1.5M83.3 113.6l.7 .7"/>
<path d="M84 114.3h.1M321 113.6h.1M321 113.6l-.8 .7M321 113.6l1.5 1.5M322.5 115.1h.1M324.1 113.6h.1M324.1 113.6l-1.6 1.5M324.1 113.6l1.5 1.5M325.6 115.1h.1M327.1 113.6h.1M327.1 113.6l-1.5 1.5M327.1 113.6l.8 .7"/>
<path d="M327.9 114.3h.1M77.2 121.2h.1M77.2 121.2l-.8 .8M77.2 121.2l1.5 1.5M78.7 122.7h.1M80.2 121.2h.1M80.2 121.2l-1.5 1.5M80.2 121.2l1.5 1.5M81.7 122.7h.1M83.3 121.2h.1M83.3 121.2l-1.6 1.5M83.3 121.2l.7 .8"/>
<path d="M84 122h.1M99.3 172.8h.1M99.3 177.8h.1M99.3 172.8h1.2M99.5 177.1l1-1 1 1zM100.5 172.8h.1M100.5 176.3h.1M100.5 172.8v1.5M100.5 176.3v1.5h-1.2"/>
</g>
<path d="M103.8 168.2v6.6M103.8 174.8h.1" fill="none" stroke="#00f" stroke-width=".25" stroke-dasharray=".5 .5"/>
<g fill="none" stroke="#f00" stroke-width=".25">
<path d="M183.1 94h.1M183.1 91.5h.1M183.1 99.1h.1M183.1 96.6h.1M183.1 94h2.5M183.1 91.5h2.5M183.1 99.1h2.5M183.1 96.6h2.5M218.6 94h2.6M218.6 91.5h2.6M218.6 99.1h2.6M218.6 96.6h2.6"/>
<path d="M221.2 94h.1M221.2 91.5h.1M221.2 99.1h.1M221.2 96.6h.1M73.9 114.3h.1M73.9 114.3h2.5M84 114.3h2.6M86.6 114.3h.1M183.1 106.7h.1M183.1 104.2h.1M183.1 111.8h.1M183.1 119.4h.1"/>
<path d="M183.1 106.7h2.5M183.1 104.2h2.5M183.1 111.8h2.5M183.1 119.4h2.5M218.6 106.7h2.6M218.6 104.2h2.6M218.6 111.8h2.6M218.6 119.4h2.6M221.2 106.7h.1M221.2 104.2h.1M221.2 111.8h.1M221.2 119.4h.1"/>
<path d="M317.7 114.3h.1M317.7 114.3h2.5M327.9 114.3h2.5M330.4 114.3h.1M73.9 122h.1M73.9 122h2.5M84 122h2.6M86.6 122h.1M183.1 134.7h.1M183.1 132.1h.1M183.1 122h.1M183.1 127h.1"/>
<path d="M183.1 124.5h.1M183.1 139.7h.1M183.1 134.7h2.5M183.1 132.1h2.5M183.1 122h2.5M183.1 127h2.5M183.1 124.5h2.5M183.1 139.7h2.5M218.6 134.7h2.6M218.6 132.1h2.6M218.6 122h2.6M218.6 127h2.6"/>
<path d="M218.6 124.5h2.6M218.6 139.7h2.6M221.2 134.7h.1M221.2 132.1h.1M221.2 122h.1M221.2 127h.1M221.2 124.5h.1M221.2 139.7h.1M104.3 157.5h2.6M106.9 157.5h.1M183.1 149.9h.1M183.1 147.4h.1"/>
<path d="M183.1 155h.1M183.1 152.4h.1M183.1 149.9h2.5M183.1 147.4h2.5M183.1 155h2.5M183.1 152.4h2.5M218.6 149.9h2.6M218.6 147.4h2.6M218.6 155h2.6M218.6 152.4h2.6M221.2 149.9h.1M221.2 147.4h.1"/>
<path d="M221.2 155h.1M221.2 152.4h.1M96.7 172.8h.1M96.7 165.1h.1M96.7 170.2h.1M96.7 177.8h.1M96.7 172.8h2.6M96.7 165.1h2.6M96.7 170.2h2.6M96.7 177.8h2.6M104.3 162.6h2.6M104.3 175.3h2.6"/>
<path d="M104.3 167.7h2.6M106.9 162.6h.1M106.9 175.3h.1M106.9 167.7h.1M183.1 162.6h.1M183.1 160.1h.1M183.1 167.7h.1M183.1 177.8h.1M183.1 175.3h.1M183.1 162.6h2.5M183.1 175.3h2.5M183.1 177.8h2.5"/>
<path d="M183.1 167.7h2.5M183.1 160.1h2.5M218.6 162.6h2.6M218.6 175.3h2.6M218.6 177.8h2.6M218.6 167.7h2.6M218.6 160.1h2.6M221.2 162.6h.1M221.2 160.1h.1M221.2 167.7h.1M221.2 177.8h.1M221.2 175.3h.1"/>
<path d="M183.1 190.5h.1M183.1 188h.1M183.1 182.9h.1M183.1 180.4h.1M183.1 195.6h.1M183.1 190.5h2.5M183.1 188h2.5M183.1 182.9h2.5M183.1 180.4h2.5M183.1 195.6h2.5M218.6 190.5h2.6M218.6 188h2.6"/>
<path d="M218.6 182.9h2.6M218.6 180.4h2.6M218.6 195.6h2.6M221.2 190.5h.1M221.2 188h.1M221.2 182.9h.1M221.2 180.4h.1M221.2 195.6h.1"/>
</g>
<g font-size="3.1">
<text x="52.7" y="2.8">4</text>
<text x="157.6" y="2.8">3</text>
<text x="262.6" y="2.8">2</text>
<text x="367.5" y="2.8">1</text>
<text x=".2" y="39.9">D</text>
<text x=".2" y="114.1">C</text>
<text x=".2" y="188.4">B</text>
<text x=".2" y="262.6">A</text>
<text x="420.1" y="262.6">A</text>
</g>
<g font-size="3">
<text x="338.8" y="276.9">P09.S1_MIPI</text>
<text x="338.8" y="284.5">980KU-SIRIUS-1AG-A10</text>
<text x="338.8" y="292.1">038KU-SIRIUS16Q-A100</text>
</g>
<g font-size="2.3" fill="#000080">
<text x="186.9" y="85.9">SITE1J</text>
<text x="100.3" y="98.6">K13</text>
<text x="299.9" y="98.6">K15</text>
<text x="71.3" y="113.9">R82</text>
<text x="315.2" y="113.9">R98</text>
<text x="84" y="116.4">4.02K-1-S4</text>
<text x="327.9" y="116.4">4.02K-1-S4</text>
<text x="71.3" y="121.5">R83</text>
<text x="84" y="124">4.02K-1-S4</text>
<text x="93.9" y="124">UA2-5NJ-A-V2</text>
<text x="294.8" y="124">UA2-5NJ-A-V2</text>
<text x="315.2" y="121.5">R99</text>
<text x="327.9" y="124">4.02K-1-S4</text>
<text x="100.3" y="154.5">K14</text>
<text x="299.9" y="154.5">K16</text>
<text x="71.3" y="169.8">R102</text>
<text x="84" y="172.3">4.02K-1-S4</text>
<text x="315.2" y="169.8">R100</text>
<text x="327.9" y="172.3">4.02K-1-S4</text>
<text x="71.3" y="177.4">R84</text>
<text x="84" y="179.9">4.02K-1-S4</text>
<text x="93.9" y="179.9">UA2-5NJ-A-V2</text>
<text x="294.8" y="179.9">UA2-5NJ-A-V2</text>
<text x="315.2" y="177.4">R101</text>
<text x="327.9" y="179.9">4.02K-1-S4</text>
<text x="185.6" y="205.3">SIRIUS</text>
</g>
<g font-size="2.3" fill="#f00">
<text x="146.8" y="92">[30] D12913</text>
<text x="146.8" y="94.6">[30] D12915</text>
<text x="244" y="92">D11810 [28]</text>
<text x="244" y="94.6">D11812 [28]</text>
<text x="146.8" y="97.1">[28] D11813</text>
<text x="146.8" y="99.7">[28] D11815</text>
<text x="244" y="97.1">D11905 [28]</text>
<text x="244" y="99.7">D11907 [28]</text>
<text x="115" y="107.5">UT1_URW01 [28]</text>
<text x="146.8" y="104.7">[30] D12614</text>
<text x="146.8" y="107.3">[30] D12616</text>
<text x="244" y="104.7">D12510 [30]</text>
<text x="244" y="107.3">D12512 [30]</text>
<text x="270.5" y="107.3">[28] UT1_URW04</text>
<text x="68" y="109.8">[30] D13004</text>
<text x="322.8" y="109.8">D12901 [30]</text>
<text x="68" y="117.4">[30] D13001</text>
<text x="146.8" y="120">[30] D12910</text>
<text x="244" y="120">D12909 [30]</text>
<text x="322.8" y="117.4">D12907 [30]</text>
<text x="146.8" y="125.1">[28] D11906</text>
<text x="146.8" y="122.5">[30] D12912</text>
<text x="244" y="125.1">D11809 [28]</text>
<text x="244" y="122.5">D12911 [30]</text>
<text x="146.8" y="127.6">[28] D11908</text>
<text x="244" y="127.6">D11811 [28]</text>
<text x="146.8" y="132.7">[28] D11702</text>
<text x="146.8" y="135.2">[28] D11704</text>
<text x="244" y="132.7">D12514 [30]</text>
<text x="244" y="135.2">D12516 [30]</text>
<text x="146.8" y="147.9">[28] D11910</text>
<text x="244" y="147.9">D11902 [28]</text>
<text x="146.8" y="153">[30] D12914</text>
<text x="146.8" y="150.5">[28] D11912</text>
<text x="146.8" y="155.5">[30] D12916</text>
<text x="244" y="153">D12906 [30]</text>
<text x="244" y="150.5">D11904 [28]</text>
<text x="244" y="155.5">D12908 [30]</text>
<text x="146.8" y="160.6">[28] D11701</text>
<text x="244" y="160.6">D12509 [30]</text>
<text x="68" y="165.7">[30] D12903</text>
<text x="115" y="163.4">UT1_URW03 [28]</text>
<text x="146.8" y="163.2">[28] D11703</text>
<text x="244" y="163.2">D12511 [30]</text>
<text x="270.5" y="163.2">[28] UT1_URW02</text>
<text x="322.8" y="165.7">D13002 [30]</text>
<text x="68" y="173.3">[30] D12905</text>
<text x="322.8" y="173.3">D13003 [30]</text>
<text x="146.8" y="175.9">[28] D11814</text>
<text x="146.8" y="178.4">[28] D11816</text>
<text x="244" y="175.9">D11806 [28]</text>
<text x="244" y="178.4">D11808 [28]</text>
<text x="146.8" y="180.9">[28] D11909</text>
<text x="146.8" y="183.5">[28] D11911</text>
<text x="244" y="180.9">D11901 [28]</text>
<text x="244" y="183.5">D11903 [28]</text>
<text x="146.8" y="188.6">[28] D11710</text>
<text x="146.8" y="191.1">[28] D11712</text>
<text x="244" y="188.6">D12513 [30]</text>
<text x="244" y="191.1">D12515 [30]</text>
</g>
<g font-size="2.3">
<text x="178" y="90.9">AG14</text>
<text x="178.1" y="93.5">AH14</text>
<text x="220.4" y="93.5">AH10</text>
<text x="220.4" y="90.9">AG10</text>
<text x="106.1" y="101.1">1</text>
<text x="178" y="96">AG13</text>
<text x="178.1" y="98.6">AH13</text>
<text x="220.4" y="98.6">AH9</text>
<text x="220.4" y="96">AG9</text>
<text x="296.9" y="101.1">1</text>
<text x="106.1" y="106.2">8</text>
<text x="114.5" y="102.2">UT1_UP5V</text>
<text x="178.1" y="103.6">AD14</text>
<text x="178.3" y="106.2">AE14</text>
<text x="220.4" y="106.2">AE11</text>
<text x="220.4" y="103.6">AF11</text>
<text x="278.1" y="102.2">UT1_UP5V</text>
<text x="296.9" y="106.2">8</text>
<text x="96.2" y="108.7">2</text>
<text x="96.2" y="113.8">4</text>
<text x="106.1" y="111.3">3</text>
<text x="178.1" y="111.3">AC15</text>
<text x="220.4" y="111.3">AD11</text>
<text x="296.9" y="111.3">3</text>
<text x="306.8" y="108.7">2</text>
<text x="306.8" y="113.8">4</text>
<text x="54" y="114.9">DGND</text>
<text x="96.2" y="116.3">7</text>
<text x="106.1" y="118.9">6</text>
<text x="178" y="118.9">AG11</text>
<text x="220.4" y="118.9">AG8</text>
<text x="296.9" y="118.9">6</text>
<text x="306.8" y="116.3">7</text>
<text x="343.1" y="114.9">DGND</text>
<text x="54" y="122.5">DGND</text>
<text x="96.2" y="121.4">5</text>
<text x="178" y="124">AG12</text>
<text x="178.1" y="121.4">AH11</text>
<text x="220.4" y="121.4">AH8</text>
<text x="220.4" y="124">AG7</text>
<text x="306.8" y="121.4">5</text>
<text x="343.1" y="122.5">DGND</text>
<text x="178.1" y="131.6">AD12</text>
<text x="178.1" y="126.5">AH12</text>
<text x="220.4" y="131.6">AF9</text>
<text x="220.4" y="126.5">AH7</text>
<text x="178.3" y="134.1">AE12</text>
<text x="220.4" y="134.1">AE9</text>
<text x="178.1" y="139.2">AC12</text>
<text x="220.4" y="139.2">AE8</text>
<text x="178" y="146.8">AG18</text>
<text x="178.1" y="149.4">AH18</text>
<text x="220.4" y="149.4">AH6</text>
<text x="220.4" y="146.8">AG6</text>
<text x="178" y="151.9">AG17</text>
<text x="178.1" y="154.4">AH17</text>
<text x="220.4" y="154.4">AH5</text>
<text x="220.4" y="151.9">AG5</text>
<text x="106.1" y="157">1</text>
<text x="114.5" y="158.1">UT1_UP5V</text>
<text x="178.4" y="159.5">AF17</text>
<text x="220.4" y="159.5">AF6</text>
<text x="278.1" y="158.1">UT1_UP5V</text>
<text x="296.9" y="157">1</text>
<text x="96.2" y="164.6">2</text>
<text x="106.1" y="162.1">8</text>
<text x="106.1" y="167.1">3</text>
<text x="178.1" y="167.1">AC17</text>
<text x="178.3" y="162.1">AE17</text>
<text x="220.4" y="162.1">AE6</text>
<text x="220.4" y="167.1">AD9</text>
<text x="296.9" y="162.1">8</text>
<text x="296.9" y="167.1">3</text>
<text x="306.8" y="164.6">2</text>
<text x="54" y="170.8">DGND</text>
<text x="96.2" y="172.2">7</text>
<text x="96.2" y="169.7">4</text>
<text x="306.8" y="172.2">7</text>
<text x="306.8" y="169.7">4</text>
<text x="343.1" y="170.8">DGND</text>
<text x="54" y="178.4">DGND</text>
<text x="96.2" y="177.3">5</text>
<text x="106.1" y="174.8">6</text>
<text x="178" y="174.8">AG16</text>
<text x="178" y="179.8">AG15</text>
<text x="178.1" y="177.3">AH16</text>
<text x="220.4" y="177.3">AH4</text>
<text x="220.4" y="174.8">AG4</text>
<text x="220.4" y="179.8">AG3</text>
<text x="296.9" y="174.8">6</text>
<text x="306.8" y="177.3">5</text>
<text x="343.1" y="178.4">DGND</text>
<text x="178.1" y="182.4">AH15</text>
<text x="220.4" y="182.4">AH3</text>
<text x="178.3" y="190">AE15</text>
<text x="178.4" y="187.5">AF15</text>
<text x="220.4" y="190">AE5</text>
<text x="220.4" y="187.5">AF5</text>
<text x="178.1" y="195.1">AD15</text>
<text x="220.4" y="195.1">AD8</text>
<text x="348.9" y="268.6">A1</text>
<text x="361.6" y="268.6">&lt;Modify Date&gt;</text>
<text x="392.1" y="266">&lt;Modify History&gt;</text>
<text x="397.2" y="268.6">Initiation</text>
<text x="336.2" y="273.6">Page Name</text>
<text x="348.9" y="271.1">Rev.</text>
<text x="366.7" y="271.1">Date</text>
<text x="379.4" y="273.6">Designer:</text>
<text x="394.7" y="271.1">Modify History</text>
<text x="394.7" y="273.6">Henry Yuan</text>
<text x="336.2" y="281.3">Product Name</text>
<text x="379.4" y="276.2">Ext.Num.:</text>
<text x="379.4" y="278.7">Approver:</text>
<text x="379.4" y="281.3">Ext.Num.:</text>
<text x="394.7" y="278.7">&lt;Approver&gt;</text>
<text x="397.2" y="276.2">213</text>
<text x="397.2" y="281.3">&lt;Ext.&gt;</text>
<text x="379.4" y="283.8">Date:</text>
<text x="387" y="286.3">Wednesday, December 20, 2017</text>
<text x="303.2" y="291.4">TEL:+886-3-5509980</text>
<text x="303.2" y="294">FAX:+886-3-5501880</text>
<text x="336.2" y="288.9">PCB Number</text>
<text x="379.4" y="288.9">Rev.</text>
<text x="383" y="293.5">&lt;RevCode&gt; A3</text>
<text x="392.1" y="288.9">Size</text>
<text x="404.8" y="288.9">PAGE</text>
<text x="405.6" y="294">11</text>
<text x="409.9" y="294">of</text>
<text x="414.7" y="294">34</text>
<text x="298.1" y="296.5">E-Mail:Service@KSMT.COM.TW</text>
</g>
<g font-size="2.3" fill="#004080">
<text x="186.9" y="95.1">MIPI0_D0N</text>
<text x="186.9" y="92.5">MIPI0_D0P</text>
<text x="205.6" y="95.1">MIPI4_D0N</text>
<text x="205.7" y="92.5">MIPI4_D0P</text>
<text x="186.9" y="100.2">MIPI0_D1N</text>
<text x="186.9" y="97.6">MIPI0_D1P</text>
<text x="205.6" y="100.2">MIPI4_D1N</text>
<text x="205.7" y="97.6">MIPI4_D1P</text>
<text x="186.9" y="107.8">MIPI0_CLKN</text>
<text x="186.9" y="105.2">MIPI0_CLKP</text>
<text x="204" y="107.8">MIPI4_CLKN</text>
<text x="204.2" y="105.2">MIPI4_CLKP</text>
<text x="186.9" y="112.9">MIPI0_REXT</text>
<text x="204.1" y="112.9">MIPI4_REXT</text>
<text x="186.9" y="123">MIPI1_D0N</text>
<text x="186.9" y="120.5">MIPI1_D0P</text>
<text x="186.9" y="125.6">MIPI1_D1P</text>
<text x="205.6" y="123">MIPI5_D0N</text>
<text x="205.7" y="120.5">MIPI5_D0P</text>
<text x="205.7" y="125.6">MIPI5_D1P</text>
<text x="186.9" y="128.1">MIPI1_D1N</text>
<text x="205.6" y="128.1">MIPI5_D1N</text>
<text x="186.9" y="135.7">MIPI1_CLKN</text>
<text x="186.9" y="133.2">MIPI1_CLKP</text>
<text x="204" y="135.7">MIPI5_CLKN</text>
<text x="204.2" y="133.2">MIPI5_CLKP</text>
<text x="186.9" y="140.8">MIPI1_REXT</text>
<text x="204.1" y="140.8">MIPI5_REXT</text>
<text x="186.9" y="148.4">MIPI2_D0P</text>
<text x="205.7" y="148.4">MIPI6_D0P</text>
<text x="186.9" y="151">MIPI2_D0N</text>
<text x="186.9" y="153.5">MIPI2_D1P</text>
<text x="205.6" y="151">MIPI6_D0N</text>
<text x="205.7" y="153.5">MIPI6_D1P</text>
<text x="186.9" y="161.1">MIPI2_CLKP</text>
<text x="186.9" y="156">MIPI2_D1N</text>
<text x="204.2" y="161.1">MIPI6_CLKP</text>
<text x="205.6" y="156">MIPI6_D1N</text>
<text x="186.9" y="163.7">MIPI2_CLKN</text>
<text x="204" y="163.7">MIPI6_CLKN</text>
<text x="186.9" y="168.7">MIPI2_REXT</text>
<text x="204.1" y="168.7">MIPI6_REXT</text>
<text x="186.9" y="178.9">MIPI3_D0N</text>
<text x="186.9" y="176.4">MIPI3_D0P</text>
<text x="205.6" y="178.9">MIPI7_D0N</text>
<text x="205.7" y="176.4">MIPI7_D0P</text>
<text x="186.9" y="184">MIPI3_D1N</text>
<text x="186.9" y="181.4">MIPI3_D1P</text>
<text x="205.6" y="184">MIPI7_D1N</text>
<text x="205.7" y="181.4">MIPI7_D1P</text>
<text x="186.9" y="191.6">MIPI3_CLKN</text>
<text x="186.9" y="189.1">MIPI3_CLKP</text>
<text x="204" y="191.6">MIPI7_CLKN</text>
<text x="204.2" y="189.1">MIPI7_CLKP</text>
<text x="186.9" y="196.7">MIPI3_REXT</text>
<text x="204.1" y="196.7">MIPI7_REXT</text>
</g>
<g font-size="2.3" fill="#00f">
<text x="98.8" y="101">V+</text>
<text x="302.5" y="101">V+</text>
<text x="98.8" y="106">V-</text>
<text x="302.5" y="106">V-</text>
<text x="98.8" y="156.8">V+</text>
<text x="98.8" y="161.9">V-</text>
<text x="302.5" y="156.8">V+</text>
<text x="302.5" y="161.9">V-</text>
</g>
</svg>
